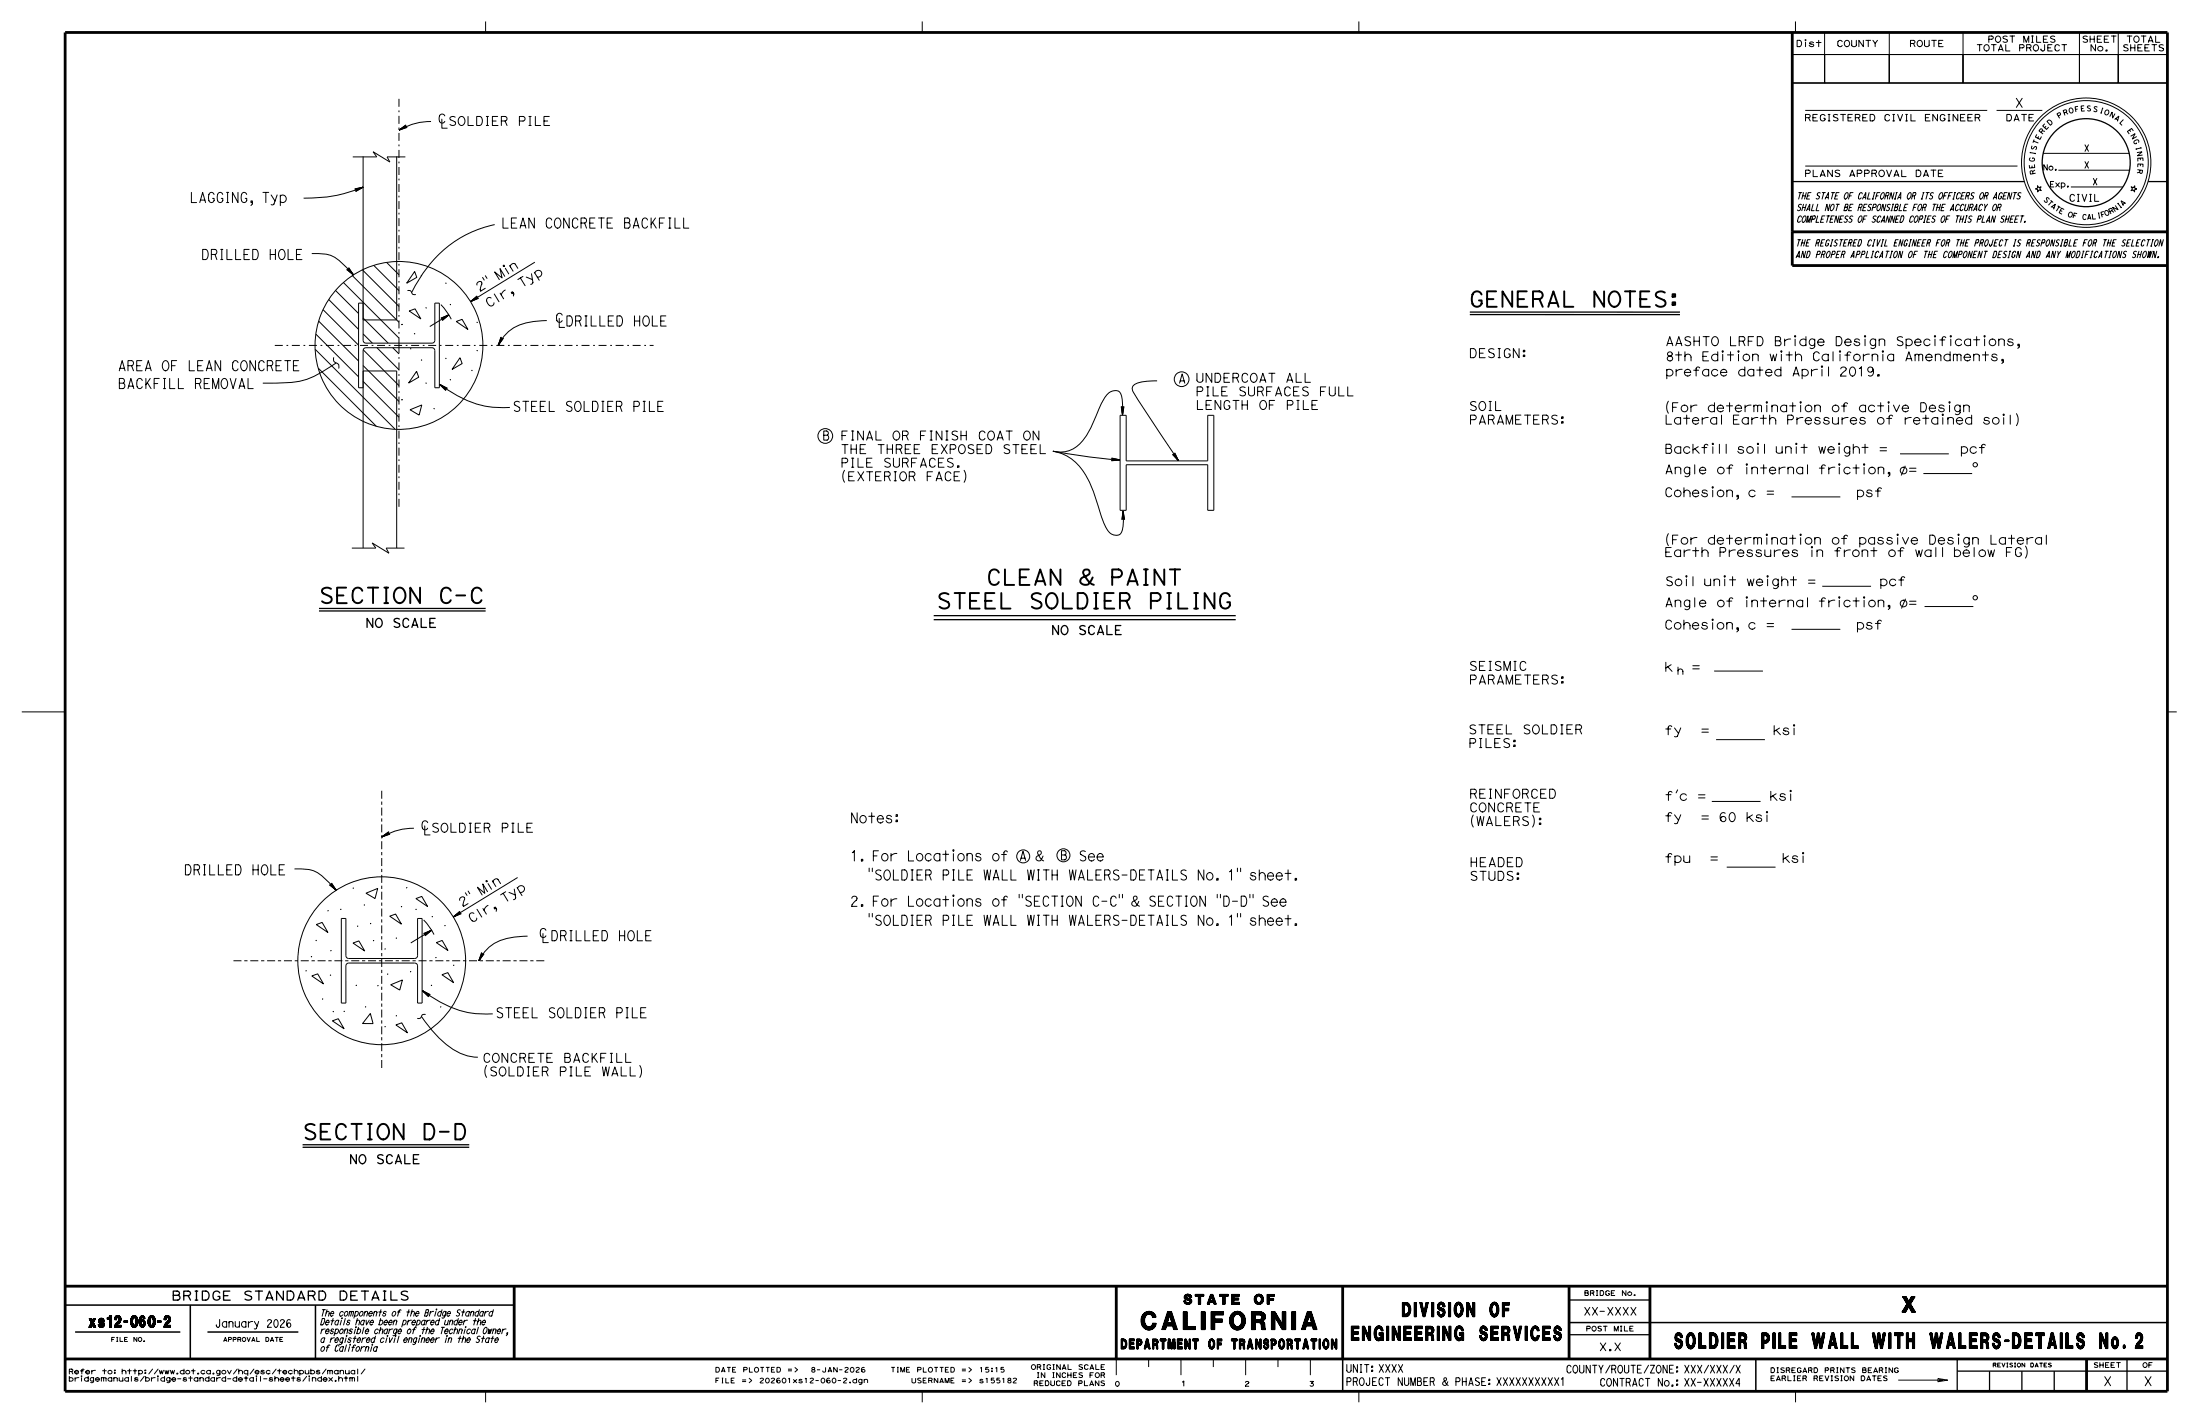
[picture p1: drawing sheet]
<svg xmlns="http://www.w3.org/2000/svg" width="432mm" height="279mm" viewBox="0 0 432 279" stroke-linecap="round" stroke-linejoin="round" font-family="sans-serif">
<g fill="none" stroke="#000" stroke-width=".2">
<path d="M95.3 4.2v2.2M181 4.2v2.2M266.7 4.2v2.2M351.8 10.7h6.3v5.6h-6.3zM351.8 10.7h73.6M352.4 4.2v2.2M354.4 8.3v.9M358.1 10.7h12.7v5.6h-12.7zM358.1 6.4v9.9M370.8 6.4v9.9M370.8 10.7h14.5v5.6h-14.5zM385.3 10.7h22.8v5.6h-22.8z"/>
<path d="M385.3 6.4v9.9M408.1 6.4v9.9M408.1 10.7h7.7v5.6h-7.7zM415.8 6.4v9.9M415.8 10.7h9.6v5.6h-9.6zM69.2 30.8h4.7l-.7-1 3.3 2-.5-1h3.6M69.7 37.2l.2 .1M69.9 37.3l-.1 .1M71.3 36.7l-1.4 .6M71.3 36.7l-1.7 .4 .1 .1M71.3 36.7l-1.5 .7M71.3 36.7l-1.6 .4"/>
<path d="M71.3 30.7l.1 36.4 .4 .2h13.3l.2-.5v-7.3h.9v16.6h-.9v-7.3l-.2-.5-13.3-.1-.3 .1-.2 .5M71.3 36.7l-1.5 .9v-.2M71.3 36.7l-1.6 .5M71.3 36.7l-1.5 .5M71.3 36.7l-1.5 .8M71.3 36.7a27.9 27.9 0 0 1-11.7 2.2M77.9 30.7v32.1h-6.6M79.6 24.8l-1.3 .7M79.6 24.8l.1-.3-1.4 1M79.6 24.8l.2 .1M79.6 24.7l-1.3 .8M79.7 24.6l-1.4 .9"/>
<path d="M79.7 24.9l-1.4 .6M79.8 24.9l-1.5 .6M79.8 24.9l.1 .1-1.6 .5M79.8 25l-1.5 .5M84.6 23.8a12.3 12.3 0 0 0-6.3 1.7M354.3 32.6h41.7M354.3 21.7h35.7M391.9 21.7h9M399.9 36.4l.3 .4 .4-.1-.2 .3 .2 .4-.4-.1-.3 .4v-.5l-.4-.1 .4-.2zM401 30.1h16.9M404 33.4h14M406.5 36.7h10.2"/>
<path d="M418.3 36.7l.4 .1 .3-.3v.4l.4 .2-.4 .1v.5l-.3-.4-.4 .1 .2-.4zM61.2 49.8h1.1a6 6 0 0 1 5.1 2.1l2 2M64.5 58.8l5.9 5.8M65.9 57l4.5 4.5M67.4 55.4l10.9 10.9M68.1 52.9l1.3 1M68.2 52.9h-.2l1.4 1M68.2 52.9l1.2 1M68.3 52.8l1.1 1.1M68.4 52.8l-.2 .1M68.4 52.8l1 1.1M68.4 52.7v.1"/>
<path d="M68.4 52.7l.1-.2 .9 1.4M68.4 52.7l1 1.2M68.4 52.6l1 1.3M69.2 54.1l9.1 9.1M71.1 53l7.2 7.1M71.3 59.5h-.9v16.6h.9v-7.3M73.4 52.1l4.9 4.9M75.9 51.5l2.4 2.4M80 57a.74 .74 0 0 1 1 .7l.6 .1M81.4 53.3l.4 1.1-2 1.2zM86.5 59.8l1.2 1.3 .9 1.5M93.6 58.2v-.1l-1.2 1.1"/>
<path d="M93.6 58.2l-1.2 1M93.6 58.3l-1.2 .9M93.6 58.1l-1.2 1.1M93.6 58.2l.2 .3M93.7 58.4l-1.3 .8M93.8 58.5l-1.4 .7M93.8 58.5h.1l-1.5 .7M97.1 44.1a23 23 0 0 0-15.5 11.9l-.8 1.4M105 51.4l-12.6 7.8M61.9 68.5l15.6 15.7M62 65.6l8.4 8.3M62.5 72.2l11.3 11.4"/>
<path d="M62.6 63l7.8 7.8M63.4 60.8l7 6.9M65.5 70.1a.83 .83 0 0 0 .6 1.2 .77 .77 0 0 1 .4 1M66 71.2l-1.4 .9a14.9 14.9 0 0 1-9.7 3.1h-3.3M71.3 65.5l1.8 1.8M71.3 71.7l7 7.1M71.3 74.8l7 7.1M71.3 62.4l4.9 4.9M71.3 68.6l7 7.1M74 68.2l4.3 4.3M77.1 68.2l1.2 1.2M80.3 61l1.2-.4 1.1 2z"/>
<path d="M81.8 72.9l.4 1.1-2 1.2zM86.3 75.4a20.5 20.5 0 0 0 11.1 4.6l2.7-.1M86.3 75.4l1.5 .8h-.1M86.3 75.4l1.2 1.1M86.3 75.4l1.2 1M86.3 75.4l1.4 .8M86.3 75.4l1.2 1.2v-.1M86.3 75.4l1.2 .9M86.3 75.4l1.3 .9M86.7 62.5l.1 .2M87.5 76.3v.2M87.7 76.2l-.2 .1"/>
<path d="M88.1 61.8l-1.3 1.1v-.2M88.1 61.8l-1.4 .7M88.1 61.8l-1.3 1M88.1 61.8l-1.3 .9M88.1 61.8l-1.3 .8M88.1 61.8l-1.5 .7M88.1 61.8l-3.7 2.3M88.1 61.8l-1.6 .6 .2 .1M89.5 63.1l1.2-.4 1.1 1.9zM90.3 70.2l.4 1.1-2 1.2zM98.4 66.2l-.6 1.5M98.4 66.3l.1 .1"/>
<path d="M98.4 66.3l-.1-.2-.5 1.6M98.4 66.3l-.6 1.4M98.5 66.4l-.7 1.3M98.6 66.4l-.8 1.3M98.7 66.4l-.9 1.3M98.7 66.4h.1l-1 1.3M98.7 66.4h-.2M107.3 62.9a12.5 12.5 0 0 0-7.1 1.8 8.4 8.4 0 0 0-2.4 3M220.1 79.8l.2 1.6M220.2 79.8h-.1l.2 1.6M220.2 79.8l.1 1.6M220.2 79.8l.1 .1"/>
<path d="M220.3 79.9v1.5M220.3 79.9a4.4 4.4 0 0 0-.6-3 2.17 2.17 0 0 0-3 1.3l-2.2 5a9.6 9.6 0 0 1-4.2 5l-1.1 .4-1.2 .1-1.3-.2a10.1 10.1 0 0 1 7.5 6.9l1.8 5.4a9 9 0 0 0 1.9 3.8 1.4 1.4 0 0 0 1.5 .4 1.4 1.4 0 0 0 .9-1.2l.2-2.1M220.4 79.9l-.1 1.5M220.5 79.8h.1l-.3 1.6M220.5 79.8l-.2 .1M220.5 79.8l-.2 1.6M227.1 74.7a10.1 10.1 0 0 0-4.4 .7 1.01 1.01 0 0 0-.3 1.5l8.9 13.5M327.5 78.7a2.24 2.24 0 0 0 0 2.4M338.1 69.5v1.3M341.2 69.5v1.3M346.8 79.5v1.3M349.6 69.5v1.3"/>
<path d="M352.3 66.5v1.3M353.4 79.5v1.3M357.6 72.5v1.3M361.1 69.5v1.3M366.1 66.5v1.3M369.6 69.5v1.3M370.7 79.5v1.3M379.8 66.5v1.3M382.6 79.5v1.3M382.9 66.5v1.3M389.5 66.5v1.3M80.5 80.4l2.3-.9-.5 1.9z"/>
<path d="M165.8 92.3a2.22 2.22 0 0 0 0 2.3M189.2 92.3a2.22 2.22 0 0 1 0 2.3M206.7 88.5l7 1.1 4.6 .5M218.2 89.9l1.6 .3M218.2 90v-.1l1.6 .3M218.2 90l.1 .2M218.2 90l1.6 .2M218.3 90.2h1.5M218.3 90.1l1.5 .1M218.3 90.2l-.1 .1M219.8 90.2l-1.7 .2 .1-.1M219.8 90.2l-1.6 .2"/>
<path d="M219.8 90.2l-1.6 .1M219.8 81.5h1.2v8.9h16v-8.9h1.2v18.6h-1.2v-8.9h-16v8.9h-1.2zM230.2 89.2l1.1 1.2M230.3 89.2h-.2l1.2 1.2M230.3 89.2l1 1.2M230.4 89.2l.9 1.2M230.4 89.2h-.1M230.5 89.1l.8 1.3M230.5 89l.1-.1 .7 1.5M230.5 89l-.1 .2M230.5 89l.8 1.4M230.5 88.9l.8 1.5"/>
<path d="M336.2 96.2v1.3M336.2 87.7v1.3M342.9 91.7v1.3M345 87.7v1.3M351.6 97.5h9.6M352.6 87.7v1.3M361 87.7v1.3M361 91.7v1.3M365.9 91.7v1.3M372.9 89h9.6M377.5 92.9h9.6M381.3 81.9v1.3"/>
<path d="M393.3 81.9v1.3M395.8 81.2a2.24 2.24 0 0 1 0 2.3M69.1 107.5h4.7l-.8-1 3.3 2-.5-1h3.6M71.3 107.5v-34.7h6.6v34.7M220.4 100.3l.1 1.5M220.4 100.3l-.2 1.7 .3-.2M220.4 100.3l.2 1.6M220.4 100.3l-.2 1.6M220.4 100.3l.3 1.6M220.4 100.3l.3 1.6h-.1M220.4 100.3l-.1 1.6M220.4 100.3v1.5"/>
<path d="M220.5 101.8l.1 .1M327.5 104.7a2.24 2.24 0 0 0 0 2.4M331 113.6v1.3M338.5 113.6v1.3M342.9 117.8v1.3M346.8 105.5v1.3M346.9 113.6v1.3M353.4 105.5v1.3M355.6 107.9v1.3M357.7 115h9.5M361 117.8v1.3M365.9 117.8v1.3"/>
<path d="M372.5 105.5v1.3M377.7 119h9.6M384.4 105.5v1.3M397.5 107.1a2.24 2.24 0 0 1 0 2.4M4.3 139.7h8.5M336.1 122.2v1.3M336.4 131.7h9.6M351.6 123.5h9.6M425.4 139.7h1.8M289.2 159.9a2.24 2.24 0 0 0 0 2.4M300.8 159.9a2.24 2.24 0 0 1 0 2.4M329.3 155l-.3 .6"/>
<path d="M336 157.3h9.6M336.8 145.1h9.6M346.8 159.9v1.3M351.5 155.8v1.3M352.1 142.9v1.3M57.8 170.5h1.1a6 6 0 0 1 5.1 2.1l2 2.1M64.7 173.6l1.3 1.1M64.8 173.6h-.1l1.3 1.1M64.8 173.6l1.2 1.1M64.9 173.6l1.1 1.1M65 173.6l1 1.1M65 173.6h-.2"/>
<path d="M65 173.5l1 1.2M65 173.4v.2M65 173.4l.1-.1 .9 1.4M65 173.4l1 1.3M65 173.3l1 1.4M71.8 175.3l2.3-1-.5 2zM76.3 163.5l-1.3 .7M76.3 163.5v-.3l-1.3 1M76.3 163.5l.1 .1M76.3 163.4l-1.3 .8M76.3 163.3l-1.3 .9M76.4 163.6l-1.4 .6"/>
<path d="M76.4 163.6l.2 .1-1.6 .5M76.5 163.6l-1.5 .6M76.5 179.8l1.1-.5 1.2 2zM81.2 162.5a12.3 12.3 0 0 0-6.2 1.7M81.6 176.3l1.2-.4 1.1 2zM86 161.7a.58 .58 0 0 0-.7-.2 .58 .58 0 0 0-.3 .6l.5 .3a.47 .47 0 0 1 .5 .3 .47 .47 0 0 1-.2 .5l-.4 .1-.4-.2M86.9 161.7a.73 .73 0 0 1 .9 .1 .73 .73 0 0 1 .1 .9 .68 .68 0 0 1-.9 .6 .68 .68 0 0 1-.4-.9zM88.5 161.5v1.8h1.1M90.2 161.5h.6a1 1 0 0 1 0 1.8h-.6zM90.2 179l-1.2 .9M90.2 178.9l-1.2 1M90.3 179.2l-1.3 .7"/>
<path d="M90.4 179.2l.1 .1-1.5 .6M90.4 179.2l-.2-.1v-.3l-1.2 1.1M90.4 179.2l-1.4 .7M90.5 179.2l-1.5 .7M92.1 161.5h.4M92.1 163.3h.4M92.3 161.5v1.8M93.3 162.4h.7M94.3 161.5h-1v1.8h1.1M95 162.4h.8l.4 .9M95.8 162.4a.44 .44 0 0 0 .4-.4 .44 .44 0 0 0-.4-.5h-.8v1.8M98.6 162.4h.7a.45 .45 0 0 0 .4-.4 .45 .45 0 0 0-.4-.5h-.7v1.8"/>
<path d="M100.5 161.5h.4M100.5 163.3h.4M100.7 161.5v1.8M101.6 172.2l-12.6 7.7M101.7 161.5v1.8h1.1M103.4 162.4h.7M104.5 161.5h-1.1v1.8h1.1M170.6 170.3v.7M170.6 179.2v.7M171.2 170.3v.7M171.2 179.2v.7M172.9 170.8a.52 .52 0 0 0-.7-.1 .52 .52 0 0 0-.2 .7l.2 .1a.65 .65 0 0 1 .7 .3 .65 .65 0 0 1-.1 .7l-.5 .2-.4-.3"/>
<path d="M172.9 179.7a.52 .52 0 0 0-.7-.1 .52 .52 0 0 0-.2 .7l.2 .1a.65 .65 0 0 1 .7 .3 .65 .65 0 0 1-.1 .7l-.5 .2-.4-.3M173.8 170.9a.6 .6 0 0 1 .7-.1 .6 .6 0 0 1 .2 .7 .76 .76 0 0 1-.1 .8 .76 .76 0 0 1-.8 .2 1.32 1.32 0 0 1 0-1.6zM173.8 179.8a.6 .6 0 0 1 .7-.1 .6 .6 0 0 1 .2 .7 .76 .76 0 0 1-.1 .8 .76 .76 0 0 1-.8 .2 1.32 1.32 0 0 1 0-1.6zM175.4 170.7v2h1M175.4 179.6v2h1M177 170.7h.6a1.21 1.21 0 0 1-.1 2h-.5zM177 179.6h.6a1.21 1.21 0 0 1-.1 2h-.5zM178.8 170.7h.4M178.8 172.7h.4M178.8 179.6h.4M179 170.7v2M179 179.6v2"/>
<path d="M180 171.7h.7M181 170.7h-1v2h1.1M181 179.6h-1v2h1.1M181.7 171.7h.7l.4 1M182.4 171.7a.51 .51 0 0 0 .4-.5 .51 .51 0 0 0-.4-.5h-.7v2M185.1 171.7h.7a.52 .52 0 0 0 .4-.5 .52 .52 0 0 0-.4-.5h-.7v2M186.9 170.7h.5M186.9 172.7h.5M186.9 179.6h.5M187.1 167.5v1.4M187.1 176.4v1.4M187.2 170.7v2"/>
<path d="M187.2 179.6v2M188.2 170.7v2h1M188.2 179.6v2h1M189.8 171.7h.7M190.8 170.7h-1v2h1.1M190.8 179.6h-1v2h1.1M193.1 170.7l.3 2 .4-2 .3 2 .3-2M193.1 179.6l.3 2 .4-2 .3 2 .3-2M194.9 172.7l.6-2 .6 2M195.1 172.2h.8M196.7 170.7v2h1M196.7 179.6v2h1"/>
<path d="M198.4 170.7v2h1M198.4 179.6v2h1M200 175.5v.7M200.7 175.5v.7M201.7 170.7l.3 2 .3-2 .4 2 .3-2M201.7 179.6l.3 2 .3-2 .4 2 .3-2M203.6 170.7h.4M203.6 172.7h.4M203.6 179.6h.4M203.8 170.7v2M203.8 179.6v2M204.8 170.7h1.1"/>
<path d="M204.8 179.6h1.1M205.3 170.7v2M205.3 179.6v2M206.5 171.7h1M206.5 170.7v2M206.5 179.6v2M207.5 170.7v2M207.5 179.6v2M209.9 170.7l.3 2 .3-2 .4 2 .3-2M209.9 179.6l.3 2 .3-2 .4 2 .3-2M211.7 172.7l.5-2 .6 2M211.8 172.2h.9"/>
<path d="M213.5 170.7v2h1M213.5 179.6v2h1M215.1 171.7h.7M216.1 170.7h-1v2h1.1M216.1 179.6h-1v2h1.1M216.8 171.7h.7l.4 1M217.5 171.7a.51 .51 0 0 0 .4-.5 .51 .51 0 0 0-.4-.5h-.7v2M219.6 170.8a.52 .52 0 0 0-.8-.1 .52 .52 0 0 0-.1 .7l.2 .1a.65 .65 0 0 1 .6 .3 .65 .65 0 0 1 0 .7l-.6 .2-.3-.3M219.6 179.7a.52 .52 0 0 0-.8-.1 .52 .52 0 0 0-.1 .7l.2 .1a.65 .65 0 0 1 .6 .3 .65 .65 0 0 1 0 .7l-.6 .2-.3-.3M219.7 175.5v.7M220.2 171.7h1M220.3 175.5v.7"/>
<path d="M221.9 170.7h.6a1.21 1.21 0 0 1 0 2h-.6zM221.9 179.6h.6a1.21 1.21 0 0 1 0 2h-.6zM223.7 171.7h.7M224.7 170.7h-1v2h1M224.7 179.6h-1v2h1M225.4 170.7h1.1M225.4 179.6h1.1M225.9 170.7v2M225.9 179.6v2M227.1 172.7l.5-2 .6 2M227.2 172.2h.9M228.9 170.7h.4"/>
<path d="M228.9 172.7h.4M228.9 179.6h.4M229.1 170.7v2M229.1 179.6v2M230.1 170.7v2h1M230.1 179.6v2h1M232.8 170.8a.52 .52 0 0 0-.7-.1 .52 .52 0 0 0-.2 .7l.2 .1a.65 .65 0 0 1 .7 .3 .65 .65 0 0 1-.1 .7l-.5 .2-.4-.3M232.8 179.7a.52 .52 0 0 0-.7-.1 .52 .52 0 0 0-.2 .7l.2 .1a.65 .65 0 0 1 .7 .3 .65 .65 0 0 1-.1 .7l-.5 .2-.4-.3M236.3 170.7v2l-1.1-2v2M236.3 179.6v2l-1.1-2v2M237 171.4a.66 .66 0 0 1 .9 .1 .66 .66 0 0 1 0 .9 .66 .66 0 0 1-.9 0l-.2-.4zM238.8 172.3h.3v.4h-.3z"/>
<path d="M238.9 175.5v.7M239.5 175.5v.7M241.3 171.1l.4-.4v2M241.3 179.9l.4-.3v2M242.9 170.3v.7M242.9 179.2v.7M243.5 170.3v.7M243.5 179.2v.7M245.3 175.5v.7M245.9 175.5v.7M246.4 171.4a.47 .47 0 0 0-.6-.3 .47 .47 0 0 0-.2 .6l.2 .1a.45 .45 0 0 1 .6 .2 .45 .45 0 0 1-.3 .7l-.5-.1-.2-.4M247.2 171.7a.58 .58 0 0 1 .6-.5 .58 .58 0 0 1 .5 .7v.8"/>
<path d="M247.2 170.7v2M247.2 179.6v2M248.8 171.9h1.2a.63 .63 0 0 0-.8-.7 .63 .63 0 0 0-.4 1 .59 .59 0 0 0 .5 .5 .59 .59 0 0 0 .6-.3M250.5 171.9h1.2a.63 .63 0 0 0-.8-.7 .63 .63 0 0 0-.4 1 .59 .59 0 0 0 .5 .5 .59 .59 0 0 0 .6-.3M252.2 171.4h1.2M252.8 170.7v2M252.8 179.6v2M254.2 172.3h.3v.4h-.3zM335.8 168.1h1.3M335.8 168.7h1.3M338.9 170.1h9.6M353.9 168v1.2"/>
<path d="M61.2 191.5l1.1-.4 1.2 2zM62.1 181.4l1.1-.4 1.2 2zM67.9 187.5v-7.3h-.9v16.6h.9v-7.3M67.9 187.5l.3 .5 .2 .1 13.3-.1 .3-.5v-7.3h.8v16.6h-.8v-7.3l-.3-.5h-13.3h-.2l-.3 .5M69.3 185l1.1-.4 1.2 2zM72.7 198.9l.5 1.9h-2zM76.7 193.2l2.3-.9-.5 2zM82.7 199.4a19.4 19.4 0 0 0 8.3 7.5l1.9 .5h.9M82.9 194.4a20.5 20.5 0 0 0 11.2 4.5h2.6M82.9 194.4l1.6 .7-.2 .1M82.9 194.4l1.2 1M82.9 194.4l1.5 .8"/>
<path d="M82.9 194.4l1.2 1.2v-.2M82.9 194.4l1.4 .8M82.9 194.4l1.3 .9M82.9 194.4l1.2 1.1M82.9 194.4l1.3 .8M83.1 180.5l1.2 1.4 .9 1.5M83.3 183.2l.1 .3M83.5 199.1a.74 .74 0 0 0-.9 .6l-.7 .1M84.2 195.3l-.1 .1M84.3 195.2l-.1 .1M84.7 182.5l-1.6 .6 .2 .1M84.7 182.5l-1.3 1.1v-.1"/>
<path d="M84.7 182.5l-1.4 .7M84.7 182.5l-1.3 .8M84.7 182.5l-1.3 1M84.7 182.5l-1.3 .9M84.7 182.5l-4.1 2.5M84.7 182.5l-1.5 .7M85.6 184.9l1.2-.4 1.1 2zM86.7 191.3l1.2-.5 1.1 2zM94.6 187l-.6 1.5M94.6 187l.1 .2M94.6 187l-.1-.1-.5 1.6M94.6 187.1l-.6 1.4"/>
<path d="M94.7 187.2l-.7 1.3M94.8 187.2l-.8 1.3M94.8 187.2h.2l-1 1.3M94.8 187.2h-.1M94.9 187.2l-.9 1.3M103.6 183.7a12.5 12.5 0 0 0-7.2 1.8 8.4 8.4 0 0 0-2.4 3M106.6 183.2v1.7h1M108.3 182.6h.6a1.21 1.21 0 0 1 0 2h-.6zM110 183.6h.7l.4 1M110.7 183.6a.51 .51 0 0 0 .4-.5 .51 .51 0 0 0-.4-.5h-.7v2M111.9 182.6h.4M111.9 184.6h.4"/>
<path d="M112.1 182.6v2M113.1 182.6v2h1M114.8 182.6v2h1M116.4 183.6h.8M117.4 182.6h-1v2h1.1M118.2 182.6h.5a1.21 1.21 0 0 1 0 2h-.5zM121.6 183.6h1M121.6 182.6v2M122.6 182.6v2M123.5 182.8a.6 .6 0 0 1 .7-.1 .6 .6 0 0 1 .3 .7 .76 .76 0 0 1-.1 .9 .76 .76 0 0 1-.9 .2 1.32 1.32 0 0 1 0-1.7zM125.1 182.6v2h1M126.7 183.6h.7"/>
<path d="M127.7 182.6h-1v2h1.1M178.8 181.6h.4M180 180.6h.7M181.7 180.6h.7l.4 1M182.4 180.6a.51 .51 0 0 0 .4-.5 .51 .51 0 0 0-.4-.5h-.7v2M185.1 180.6h.7a.52 .52 0 0 0 .4-.5 .52 .52 0 0 0-.4-.5h-.7v2M186.9 181.6h.5M189.8 180.6h.7M194.9 181.6l.6-2 .6 2M195.1 181.1h.8M203.6 181.6h.4M206.5 180.6h1"/>
<path d="M211.7 181.6l.5-2 .6 2M211.8 181.1h.9M215.1 180.6h.7M216.8 180.6h.7l.4 1M217.5 180.6a.51 .51 0 0 0 .4-.5 .51 .51 0 0 0-.4-.5h-.7v2M220.2 180.6h1M223.7 180.6h.7M227.1 181.6l.5-2 .6 2M227.2 181.1h.9M228.9 181.6h.4M237 180.3a.66 .66 0 0 1 .9 .1 .66 .66 0 0 1 0 .9 .66 .66 0 0 1-.9 0l-.2-.4zM238.8 181.2h.3v.4h-.3z"/>
<path d="M246.4 180.3a.47 .47 0 0 0-.6-.3 .47 .47 0 0 0-.2 .6l.2 .1a.45 .45 0 0 1 .6 .2 .45 .45 0 0 1-.3 .6h-.5l-.2-.4M247.2 180.6a.58 .58 0 0 1 .6-.5 .58 .58 0 0 1 .5 .6v.9M248.8 180.8h1.2a.63 .63 0 0 0-.8-.7 .63 .63 0 0 0-.4 1 .59 .59 0 0 0 .5 .5 .59 .59 0 0 0 .6-.3M250.5 180.8h1.2a.63 .63 0 0 0-.8-.7 .63 .63 0 0 0-.4 1 .59 .59 0 0 0 .5 .5 .59 .59 0 0 0 .6-.3M252.2 180.3h1.2M254.2 181.2h.3v.4h-.3zM65.2 200.3l1.2-.4 1.1 2zM77.7 201.1l1.1-.4 1.2 2zM95.5 209a2.22 2.22 0 0 0 0 2.4M125.6 209.1a2.22 2.22 0 0 1 0 2.3M67 259.1l-.2 .9M85.6 257.3l-.3 .9"/>
<path d="M16 270.3v.7M31 270.3v.7M50.3 270.3v.7M60.7 270.3v.7M67.9 262.5l-.2 .9M68.6 264.2l-.2 1M69.8 260.8l-.3 .9M73 264.2l-.3 1M75.9 262.5l-.2 .9M77.6 262.5l-.3 .9M82.4 262.5l-.3 .9M87.6 262.5l-.2 .9"/>
<path d="M91.3 260.8l-.2 .9M95.3 273v2.1M160.3 268.8h.7M162 268.3v.8l-.4 .1-.1-.3M162.5 269.2l.4-.9 .4 .9M162.6 269h.6M164.3 268.3v.9l-.7-.9v.9M164.7 268.8h.6M165.8 268.5a.29 .29 0 0 1 .4-.2 .29 .29 0 0 1 .2 .4l-.6 .5h.7M167 268.4a.41 .41 0 0 1 .6 .4 .41 .41 0 0 1-.6 .3l-.1-.4zM168 268.5a.29 .29 0 0 1 .4-.2 .29 .29 0 0 1 .2 .4l-.6 .5h.7M169.7 268.4l-.3-.1-.2 .1-.1 .4 .1 .3"/>
<path d="M181 273v2.1M219.1 266.6v3.2M225.4 266.6v1.6M231.8 266.6v3.2M238.1 266.6v1.6M244.5 266.6v3.2M250.8 266.6v1.6M257.2 266.6v3.2M266.7 273v2.1M352.4 273v2.1M372.6 270.8h8.8M380.4 270.5l1.9 .3-1.9 .3z"/>
<path d="M380.7 270.7l.6 .1-.6 .1z"/>
<circle cx="354.4" cy="7.9" r=".09"/>
<circle cx="409.5" cy="31.9" r="12.7"/>
<circle cx="409.5" cy="31.9" r="12.2"/>
<circle cx="78.3" cy="67.8" r="16.5"/>
<circle cx="231.9" cy="74.4" r="1.45"/>
<circle cx="338.1" cy="69" r=".13"/>
<circle cx="341.2" cy="69" r=".13"/>
<circle cx="346.8" cy="78.9" r=".13"/>
<circle cx="349.6" cy="69" r=".13"/>
<circle cx="352.3" cy="66" r=".13"/>
<circle cx="353.4" cy="78.9" r=".13"/>
<circle cx="357.6" cy="71.9" r=".13"/>
<circle cx="361.1" cy="69" r=".13"/>
<circle cx="366" cy="66" r=".13"/>
<circle cx="369.5" cy="69" r=".13"/>
<circle cx="370.7" cy="78.9" r=".13"/>
<circle cx="379.8" cy="66" r=".13"/>
<circle cx="382.6" cy="78.9" r=".13"/>
<circle cx="382.9" cy="66" r=".13"/>
<circle cx="389.5" cy="66" r=".13"/>
<circle cx="162" cy="85.5" r="1.45"/>
<circle cx="336.2" cy="95.6" r=".13"/>
<circle cx="336.2" cy="87.1" r=".13"/>
<circle cx="342.8" cy="91.1" r=".13"/>
<circle cx="345" cy="87.1" r=".13"/>
<circle cx="352.6" cy="87.1" r=".13"/>
<circle cx="361" cy="87.1" r=".13"/>
<circle cx="361" cy="91.1" r=".13"/>
<circle cx="365.9" cy="91.1" r=".13"/>
<circle cx="381.3" cy="81.4" r=".13"/>
<circle cx="387.7" cy="91.2" r=".42"/>
<circle cx="393.3" cy="81.4" r=".13"/>
<circle cx="331" cy="113.1" r=".13"/>
<circle cx="338.5" cy="113.1" r=".13"/>
<circle cx="342.8" cy="117.2" r=".13"/>
<circle cx="346.8" cy="104.9" r=".13"/>
<circle cx="346.9" cy="113.1" r=".13"/>
<circle cx="353.4" cy="104.9" r=".13"/>
<circle cx="355.6" cy="107.4" r=".13"/>
<circle cx="361" cy="117.2" r=".13"/>
<circle cx="365.9" cy="117.2" r=".13"/>
<circle cx="372.5" cy="104.9" r=".13"/>
<circle cx="384.4" cy="104.9" r=".13"/>
<circle cx="387.7" cy="117.3" r=".42"/>
<circle cx="336.1" cy="121.6" r=".13"/>
<circle cx="346.8" cy="159.3" r=".13"/>
<circle cx="351.5" cy="155.2" r=".13"/>
<circle cx="352.1" cy="142.3" r=".13"/>
<circle cx="187.1" cy="175.8" r=".13"/>
<circle cx="187.1" cy="166.9" r=".13"/>
<circle cx="200.8" cy="168" r="1.28"/>
<circle cx="208.7" cy="167.8" r="1.28"/>
<circle cx="353.9" cy="167.4" r=".13"/>
<circle cx="74.9" cy="188.5" r="16.5"/>
<circle cx="67.1" cy="258.7" r=".08"/>
<circle cx="85.7" cy="256.9" r=".08"/>
<circle cx="16" cy="270" r=".07"/>
<circle cx="31" cy="270" r=".07"/>
<circle cx="50.3" cy="270" r=".07"/>
<circle cx="60.7" cy="270" r=".07"/>
<circle cx="68" cy="262.1" r=".08"/>
<circle cx="68.7" cy="263.8" r=".08"/>
<circle cx="69.9" cy="260.4" r=".08"/>
<circle cx="73.1" cy="263.8" r=".08"/>
<circle cx="76" cy="262.1" r=".08"/>
<circle cx="77.7" cy="262.1" r=".08"/>
<circle cx="82.5" cy="262.1" r=".08"/>
<circle cx="87.7" cy="262.1" r=".08"/>
<circle cx="91.4" cy="260.4" r=".08"/>
<circle cx="159.6" cy="268.9" r=".29"/>
<circle cx="159.7" cy="268.5" r=".26"/>
<circle cx="169.5" cy="269" r=".3"/>
</g>
<g fill="none" stroke="#000" stroke-width=".25">
<path d="M351.8 16.3h73.6M351.8 35.6h45.5M421.6 35.6h3.8M288.5 61.2h41.2M288.5 61.7h41.2M62.6 119.4h32.7M62.6 119.9h32.7M183.3 120.8h59.2M183.3 121.6h59.2M59.4 224.6h32.7M59.4 225.1h32.7M308 255.1h15.8"/>
<path d="M308 261.9h15.8M384.1 266.6v6.4M384.1 269h41.3M390.5 269v4M396.8 269v4M403.2 269v4M417.5 266.6v6.4"/>
<circle cx="409.5" cy="31.9" r="8.6"/>
</g>
<path d="M12.8 6.4h412.6v266.6h-412.6zM351.8 6.4v45.7h73.6M351.8 45.5h73.6M12.8 252.4h412.6M100.9 252.4v14.2M219.1 252.4v14.2M263.5 252.4v14.2M308 252.4v14.2M323.8 252.4v14.2M12.8 266.6h412.6M409.5 266.7v6.3" fill="none" stroke="#000" stroke-width=".55"/>
<path d="M12.8 256.1h88.1M37.4 256.1v10.5M61.9 256.1v10.5M308 259.5h117.4M14.7 261.4h20.7M40.7 261.4h17.9M263.5 266.6v6.4M344.6 266.6v6.4" fill="none" stroke="#000" stroke-width=".3"/>
<path d="M74.9 155.2v54.8M106.8 188.5h-61.5" fill="none" stroke="#000" stroke-width=".2" stroke-dasharray="1.6 .6 .6 .6" stroke-linecap="butt"/>
<path d="M53.9 67.8h74.4M78.3 67.8v32.3M78.3 67.8v-48.6" fill="none" stroke="#000" stroke-width=".2" stroke-dasharray="1.6 .7 .3 .7" stroke-linecap="butt"/>
<text font-size="3.5" x="224" y="260.9">CALIFORNIA</text>
<g font-size="3">
<text x="288.3" y="60.2">GENERAL NOTES:</text>
<text x="62.6" y="118.3">SECTION C-C</text>
<text x="183.8" y="119.4">STEEL SOLDIER PILING</text>
<text x="193.6" y="114.8">CLEAN &amp; PAINT</text>
<text x="59.4" y="223.6">SECTION D-D</text>
<text x="373.3" y="257.5">X</text>
<text x="328.7" y="264.6">SOLDIER PILE WALL WITH WALERS-DETAILS No. 2</text>
</g>
<g font-size="2.8">
<text x="265.2" y="263">ENGINEERING SERVICES</text>
<text x="275.2" y="258.3">DIVISION OF</text>
</g>
<text font-size="2.2" x="17.5" y="260.4">xs12-060-2</text>
<g font-size="2">
<text x="36.2" y="39.7">LAGGING, Typ</text>
<text x="98.4" y="44.8">LEAN CONCRETE BACKFILL</text>
<text x="39.5" y="50.9">DRILLED HOLE</text>
<text x="110" y="64">DRILLED HOLE</text>
<text x="23.1" y="76.3">BACKFILL REMOVAL</text>
<text x="23.1" y="72.8">AREA OF LEAN CONCRETE</text>
<text x="100.6" y="80.7">STEEL SOLDIER PILE</text>
<text x="166.8" y="161.5">Notes:</text>
<text x="36.1" y="171.7">DRILLED HOLE</text>
<text x="166.8" y="168.9">1. For Locations ofA</text>
<text x="203.4" y="168.9">&amp; B See</text>
<text x="166.8" y="177.8">2. For Locations of &quot;SECTION C-C&quot; &amp; SECTION &quot;D-D&quot; See</text>
<text x="97.2" y="199.7">STEEL SOLDIER PILE</text>
</g>
<g font-size="1.9">
<text x="232.3" y="255.9">STATE OF</text>
<text x="220" y="264.7">DEPARTMENT OF TRANSPORTATION</text>
</g>
<g font-size="1.8">
<text x="395.4" y="21.1">X</text>
<text x="85.9" y="24.2">C</text>
<text x="86.3" y="25.2">L</text>
<text x="87" y="24.6">SOLDIER PILE</text>
<text x="94" y="57.3" transform="rotate(-31 94 57.3)">2 &quot;</text>
<text x="97.8" y="55" transform="rotate(-31 97.8 55)">Mi n</text>
<text x="102.3" y="56.5" transform="rotate(-31 102.3 56.5)">T y p</text>
<text x="95.9" y="60.4" transform="rotate(-31 95.9 60.4)">C l r ,</text>
<text x="108.9" y="63.2">C</text>
<text x="109.4" y="64.2">L</text>
<text x="288.3" y="70.2">DESIGN:</text>
<text x="326.8" y="70.8">8th Edition with California Amendments,</text>
<text x="326.8" y="67.8">AASHTO LRFD Bridge Design Specifications,</text>
<text x="231.2" y="75.2">A</text>
<text x="234.6" y="77.7">PILE SURFACES FULL</text>
<text x="234.6" y="75">UNDERCOAT ALL</text>
<text x="326.8" y="73.8">preface dated April 2019.</text>
<text x="234.6" y="80.3">LENGTH OF PILE</text>
<text x="288.3" y="83.2">PARAMETERS:</text>
<text x="288.3" y="80.6">SOIL</text>
<text x="326.6" y="83.2">Lateral Earth Pressures of retained soil)</text>
<text x="326.6" y="80.8">(For determination of active Design</text>
<text x="161.4" y="86.4">B</text>
<text x="164.9" y="89">THE THREE EXPOSED STEEL</text>
<text x="164.9" y="86.3">FINAL OR FINISH COAT ON</text>
<text x="326.7" y="89">Backfill soil unit weight =</text>
<text x="384.1" y="89">pcf</text>
<text x="164.9" y="94.3">(EXTERIOR FACE)</text>
<text x="164.9" y="91.7">PILE SURFACES.</text>
<text x="326.7" y="93">Angle of internal friction, o=</text>
<text x="326.6" y="97.5">Cohesion, c =</text>
<text x="363.8" y="97.5">psf</text>
<text x="326.6" y="106.8">(For determination of passive Design Lateral</text>
<text x="326.6" y="109.2">Earth Pressures in front of wall below FG)</text>
<text x="326.7" y="119.1">Angle of internal friction, o=</text>
<text x="326.8" y="114.9">Soil unit weight =</text>
<text x="368.3" y="114.9">pcf</text>
<text x="71.7" y="123.1">NO SCALE</text>
<text x="206.3" y="124.5">NO SCALE</text>
<text x="326.6" y="123.5">Cohesion, c =</text>
<text x="363.8" y="123.5">psf</text>
<text x="288.3" y="131.6">SEISMIC</text>
<text x="326.7" y="131.7">k</text>
<text x="332.5" y="131.7">=</text>
<text x="288.3" y="134.2">PARAMETERS:</text>
<text x="288.2" y="146.7">PILES:</text>
<text x="288.2" y="144">STEEL SOLDIER</text>
<text x="326.7" y="144.2">fy</text>
<text x="334" y="144.2">=</text>
<text x="346.8" y="144.2">ksi</text>
<text x="288.3" y="162">(WALERS):</text>
<text x="288.3" y="159.3">CONCRETE</text>
<text x="288.3" y="156.6">REINFORCED</text>
<text x="326.7" y="161.2">fy</text>
<text x="326.7" y="157.1">f'c</text>
<text x="332.9" y="161.2">= 60 ksi</text>
<text x="333.4" y="157.1">=</text>
<text x="346.1" y="157.1">ksi</text>
<text x="82.5" y="162.8">C</text>
<text x="83" y="163.8">L</text>
<text x="288.4" y="172.7">STUDS:</text>
<text x="288.4" y="170.1">HEADED</text>
<text x="326.7" y="169.2">fpu</text>
<text x="348.8" y="169.2">ksi</text>
<text x="90.6" y="178" transform="rotate(-31 90.6 178)">2 &quot;</text>
<text x="94.4" y="175.7" transform="rotate(-31 94.4 175.7)">Mi n</text>
<text x="98.9" y="177.3" transform="rotate(-31 98.9 177.3)">T y p</text>
<text x="92.5" y="181.2" transform="rotate(-31 92.5 181.2)">C l r ,</text>
<text x="105.7" y="183.9">C</text>
<text x="94.7" y="208.4">CONCRETE BACKFILL</text>
<text x="94.7" y="211.1">(SOLDIER PILE WALL)</text>
<text x="68.5" y="228.3">NO SCALE</text>
<text x="33.6" y="255.1">BRIDGE STANDARD DETAILS</text>
<text x="412.8" y="271.9">X</text>
<text x="420.7" y="271.9">X</text>
</g>
<g font-size="1.5">
<text x="42.2" y="260.4">January 2026</text>
<text x="310.7" y="258">XX-XXXX</text>
<text x="264.1" y="269.3">UNIT: XXXX</text>
<text x="307.3" y="269.4">COUNTY/ROUTE/ZONE: XXX/XXX/X</text>
<text x="313.8" y="265">X.X</text>
<text x="264.1" y="271.8">PROJECT NUMBER &amp; PHASE: XXXXXXXXXX1</text>
<text x="313.9" y="272">CONTRACT No.: XX-XXXXX4</text>
</g>
<g font-size="1.4">
<text x="406" y="39.5">CIVIL</text>
<text x="329.1" y="132.3">h</text>
</g>
<g font-size="1.3">
<text x="354.1" y="23.7">REGISTERED CIVIL ENGINEER</text>
<text x="393.6" y="23.7">DATE</text>
<text x="409" y="29.7">X</text>
<text x="354.1" y="34.7">PLANS APPROVAL DATE</text>
<text x="409" y="33">X</text>
<text x="352.5" y="41.3">SHALL NOT BE RESPONSIBLE FOR THE ACCURACY OR</text>
<text x="352.5" y="39.1">THE STATE OF CALIFORNIA OR ITS OFFICERS OR AGENTS</text>
<text x="410.7" y="36.3">X</text>
<text x="352.5" y="43.6">COMPLETENESS OF SCANNED COPIES OF THIS PLAN SHEET.</text>
<text x="352.4" y="50.6">AND PROPER APPLICATION OF THE COMPONENT DESIGN AND ANY MODIFICATIONS SHOWN.</text>
<text x="352.4" y="48.3">THE REGISTERED CIVIL ENGINEER FOR THE PROJECT IS RESPONSIBLE FOR THE SELECTION</text>
<text x="62.8" y="263.4">a registered civil engineer in the State</text>
<text x="62.8" y="261.7">responsible charge of the Technical Owner,</text>
<text x="62.8" y="260">Details have been prepared under the</text>
<text x="62.8" y="258.2">The components of the Bridge Standard</text>
<text x="62.8" y="265.1">of California</text>
</g>
<g font-size="1.2">
<text x="352.5" y="9.2">Dist</text>
<text x="360.4" y="9.2">COUNTY</text>
<text x="374.7" y="9.2">ROUTE</text>
<text x="387.8" y="10">TOTAL PROJECT</text>
<text x="390.1" y="8.3">POST MILES</text>
<text x="408.6" y="8.3">SHEET</text>
<text x="410.2" y="10">No.</text>
<text x="416.5" y="10">SHEETS</text>
<text x="417.3" y="8.3">TOTAL</text>
</g>
<g font-size="1.1">
<text x="400.9" y="33.4">No.</text>
<text x="402.3" y="36.7">Exp.</text>
</g>
<g font-size="1">
<text x="404.1" y="23.3" transform="rotate(-31 404.1 23.3)">P</text>
<text x="405.1" y="22.7" transform="rotate(-20 405.1 22.7)">R</text>
<text x="406.1" y="22.3" transform="rotate(-15 406.1 22.3)">O</text>
<text x="407.3" y="22" transform="rotate(-10 407.3 22)">F</text>
<text x="408.4" y="21.8" transform="rotate(-4 408.4 21.8)">E</text>
<text x="409.5" y="21.8" transform="rotate(1 409.5 21.8)">S</text>
<text x="410.7" y="21.8" transform="rotate(12 410.7 21.8)">S</text>
<text x="412" y="22.1" transform="rotate(17 412 22.1)">I</text>
<text x="412.9" y="22.3" transform="rotate(22 412.9 22.3)">O</text>
<text x="413.9" y="22.8" transform="rotate(28 413.9 22.8)">N</text>
<text x="414.9" y="23.3" transform="rotate(33 414.9 23.3)">A</text>
<text x="399.6" y="29.6" transform="rotate(-74 399.6 29.6)">S</text>
<text x="399.9" y="28.5" transform="rotate(-69 399.9 28.5)">T</text>
<text x="400.3" y="27.5" transform="rotate(-63 400.3 27.5)">E</text>
<text x="400.9" y="26.4" transform="rotate(-53 400.9 26.4)">R</text>
<text x="401.5" y="25.5" transform="rotate(-47 401.5 25.5)">E</text>
<text x="402.3" y="24.7" transform="rotate(-42 402.3 24.7)">D</text>
<text x="415.9" y="24" transform="rotate(44 415.9 24)">L</text>
<text x="417.4" y="25.6" transform="rotate(55 417.4 25.6)">E</text>
<text x="418.1" y="26.6" transform="rotate(60 418.1 26.6)">N</text>
<text x="418.6" y="27.6" transform="rotate(65 418.6 27.6)">G</text>
<text x="419.2" y="28.9" transform="rotate(76 419.2 28.9)">I</text>
<text x="419.4" y="29.8" transform="rotate(81 419.4 29.8)">N</text>
<text x="399.3" y="31.8" transform="rotate(-85 399.3 31.8)">G</text>
<text x="399.4" y="33.1" transform="rotate(-96 399.4 33.1)">E</text>
<text x="399.4" y="30.5" transform="rotate(-79 399.4 30.5)">I</text>
<text x="399.6" y="34.2" transform="rotate(-101 399.6 34.2)">R</text>
<text x="419.5" y="33.1" transform="rotate(98 419.5 33.1)">R</text>
<text x="419.6" y="30.9" transform="rotate(87 419.6 30.9)">E</text>
<text x="419.6" y="32" transform="rotate(92 419.6 32)">E</text>
<text x="401" y="39.2" transform="rotate(46 401 39.2)">S</text>
<text x="401.7" y="39.9" transform="rotate(41 401.7 39.9)">T</text>
<text x="402.4" y="40.6" transform="rotate(37 402.4 40.6)">A</text>
<text x="403.2" y="41.1" transform="rotate(32 403.2 41.1)">T</text>
<text x="404" y="41.7" transform="rotate(27 404 41.7)">E</text>
<text x="415" y="41.6" transform="rotate(-34 415 41.6)">N</text>
<text x="416" y="40.9" transform="rotate(-38 416 40.9)">I</text>
<text x="416.6" y="40.5" transform="rotate(-43 416.6 40.5)">A</text>
<text x="405.7" y="42.4" transform="rotate(18 405.7 42.4)">O</text>
<text x="406.7" y="42.7" transform="rotate(13 406.7 42.7)">F</text>
<text x="408.6" y="43" transform="rotate(4 408.6 43)">C</text>
<text x="409.6" y="43.1" transform="rotate(-1 409.6 43.1)">A</text>
<text x="410.5" y="43" transform="rotate(-6 410.5 43)">L</text>
<text x="411.7" y="42.9" transform="rotate(-10 411.7 42.9)">I</text>
<text x="412.4" y="42.7" transform="rotate(-15 412.4 42.7)">F</text>
<text x="413.3" y="42.4" transform="rotate(-24 413.3 42.4)">O</text>
<text x="414.2" y="42.1" transform="rotate(-29 414.2 42.1)">R</text>
<text x="310.9" y="254.2">BRIDGE No.</text>
<text x="311.2" y="261.2">POST MILE</text>
<text x="13.4" y="269.6">Refer to: http://www.dot.ca.gov/hq/esc/techpubs/manual/</text>
<text x="140.3" y="269.2">DATE PLOTTED =&gt;</text>
<text x="174.7" y="269.2">TIME PLOTTED =&gt;</text>
<text x="192.1" y="269.2">15:15</text>
<text x="202.3" y="268.7">ORIGINAL SCALE</text>
<text x="347.4" y="269.3">DISREGARD PRINTS BEARING</text>
<text x="410.8" y="268.3">SHEET</text>
<text x="420.5" y="268.3">OF</text>
<text x="13.4" y="271">bridgemanuals/bridge-standard-detail-sheets/index.html</text>
<text x="140.3" y="271.3">FILE =&gt;</text>
<text x="149" y="271.3">202601xs12-060-2.dgn</text>
<text x="178.8" y="271.3">USERNAME =&gt;</text>
<text x="192.1" y="271.3">s155182</text>
<text x="202.8" y="271.9">REDUCED PLANS</text>
<text x="203.4" y="270.3">IN INCHES FOR</text>
<text x="218.8" y="272">0</text>
<text x="231.8" y="271.9">1</text>
<text x="244.2" y="272">2</text>
<text x="256.9" y="272">3</text>
<text x="347.4" y="270.9">EARLIER REVISION DATES</text>
</g>
<g font-size=".8">
<text x="21.8" y="263.2">FILE NO.</text>
<text x="43.8" y="263.2">APPROVAL DATE</text>
<text x="391.1" y="268.2">REVISION DATES</text>
</g>
<g font-size=".4">
<text x="82.5" y="54.1">.</text>
<text x="87.3" y="55.6">.</text>
<text x="88.2" y="59.8">.</text>
<text x="78.7" y="63.7">.</text>
<text x="81.2" y="65.5">.</text>
<text x="83.4" y="60.5">.</text>
<text x="93.4" y="63.3">.</text>
<text x="80.4" y="68.5">.</text>
<text x="82.5" y="70.7">.</text>
<text x="87.3" y="70.4">.</text>
<text x="93.4" y="68.8">.</text>
<text x="83.4" y="75.2">.</text>
<text x="88.2" y="74.6">.</text>
<text x="92.4" y="72.7">.</text>
<text x="78.7" y="78.5">.</text>
<text x="85" y="80.2">.</text>
<text x="64.4" y="178.9" transform="rotate(-90 64.4 178.9)">.</text>
<text x="66.9" y="178.6" transform="rotate(-90 66.9 178.6)">.</text>
<text x="69.4" y="174.5" transform="rotate(-90 69.4 174.5)">.</text>
<text x="71.5" y="177.8" transform="rotate(-90 71.5 177.8)">.</text>
<text x="78.8" y="178.1" transform="rotate(-90 78.8 178.1)">.</text>
<text x="79.9" y="174.4" transform="rotate(-90 79.9 174.4)">.</text>
<text x="81.7" y="178.6" transform="rotate(-90 81.7 178.6)">.</text>
<text x="62.1" y="184.7" transform="rotate(-90 62.1 184.7)">.</text>
<text x="70.2" y="181.9" transform="rotate(-90 70.2 181.9)">.</text>
<text x="72.8" y="181.4" transform="rotate(-90 72.8 181.4)">.</text>
<text x="73.4" y="184.8" transform="rotate(-90 73.4 184.8)">.</text>
<text x="77.8" y="184.3" transform="rotate(-90 77.8 184.3)">.</text>
<text x="84.9" y="180.1" transform="rotate(-90 84.9 180.1)">.</text>
<text x="87.4" y="181.8" transform="rotate(-90 87.4 181.8)">.</text>
<text x="60.1" y="190.7" transform="rotate(-90 60.1 190.7)">.</text>
<text x="61.2" y="187.9" transform="rotate(-90 61.2 187.9)">.</text>
<text x="64.9" y="191.5" transform="rotate(-90 64.9 191.5)">.</text>
<text x="65" y="186.8" transform="rotate(-90 65 186.8)">.</text>
<text x="75.6" y="186.4" transform="rotate(-90 75.6 186.4)">.</text>
<text x="76.1" y="191.3" transform="rotate(-90 76.1 191.3)">.</text>
<text x="80.6" y="190.9" transform="rotate(-90 80.6 190.9)">.</text>
<text x="85.6" y="188.1" transform="rotate(-90 85.6 188.1)">.</text>
<text x="89.1" y="189.6" transform="rotate(-90 89.1 189.6)">.</text>
<text x="63.4" y="196.2" transform="rotate(-90 63.4 196.2)">.</text>
<text x="70" y="193.6" transform="rotate(-90 70 193.6)">.</text>
<text x="71.8" y="197.8" transform="rotate(-90 71.8 197.8)">.</text>
<text x="74.2" y="193.6" transform="rotate(-90 74.2 193.6)">.</text>
<text x="84.7" y="193.6" transform="rotate(-90 84.7 193.6)">.</text>
<text x="86.5" y="197.8" transform="rotate(-90 86.5 197.8)">.</text>
<text x="65.4" y="198.7" transform="rotate(-90 65.4 198.7)">.</text>
<text x="67.6" y="198.7" transform="rotate(-90 67.6 198.7)">.</text>
<text x="75.6" y="201.7" transform="rotate(-90 75.6 201.7)">.</text>
<text x="77.8" y="199.5" transform="rotate(-90 77.8 199.5)">.</text>
</g>
</svg>
